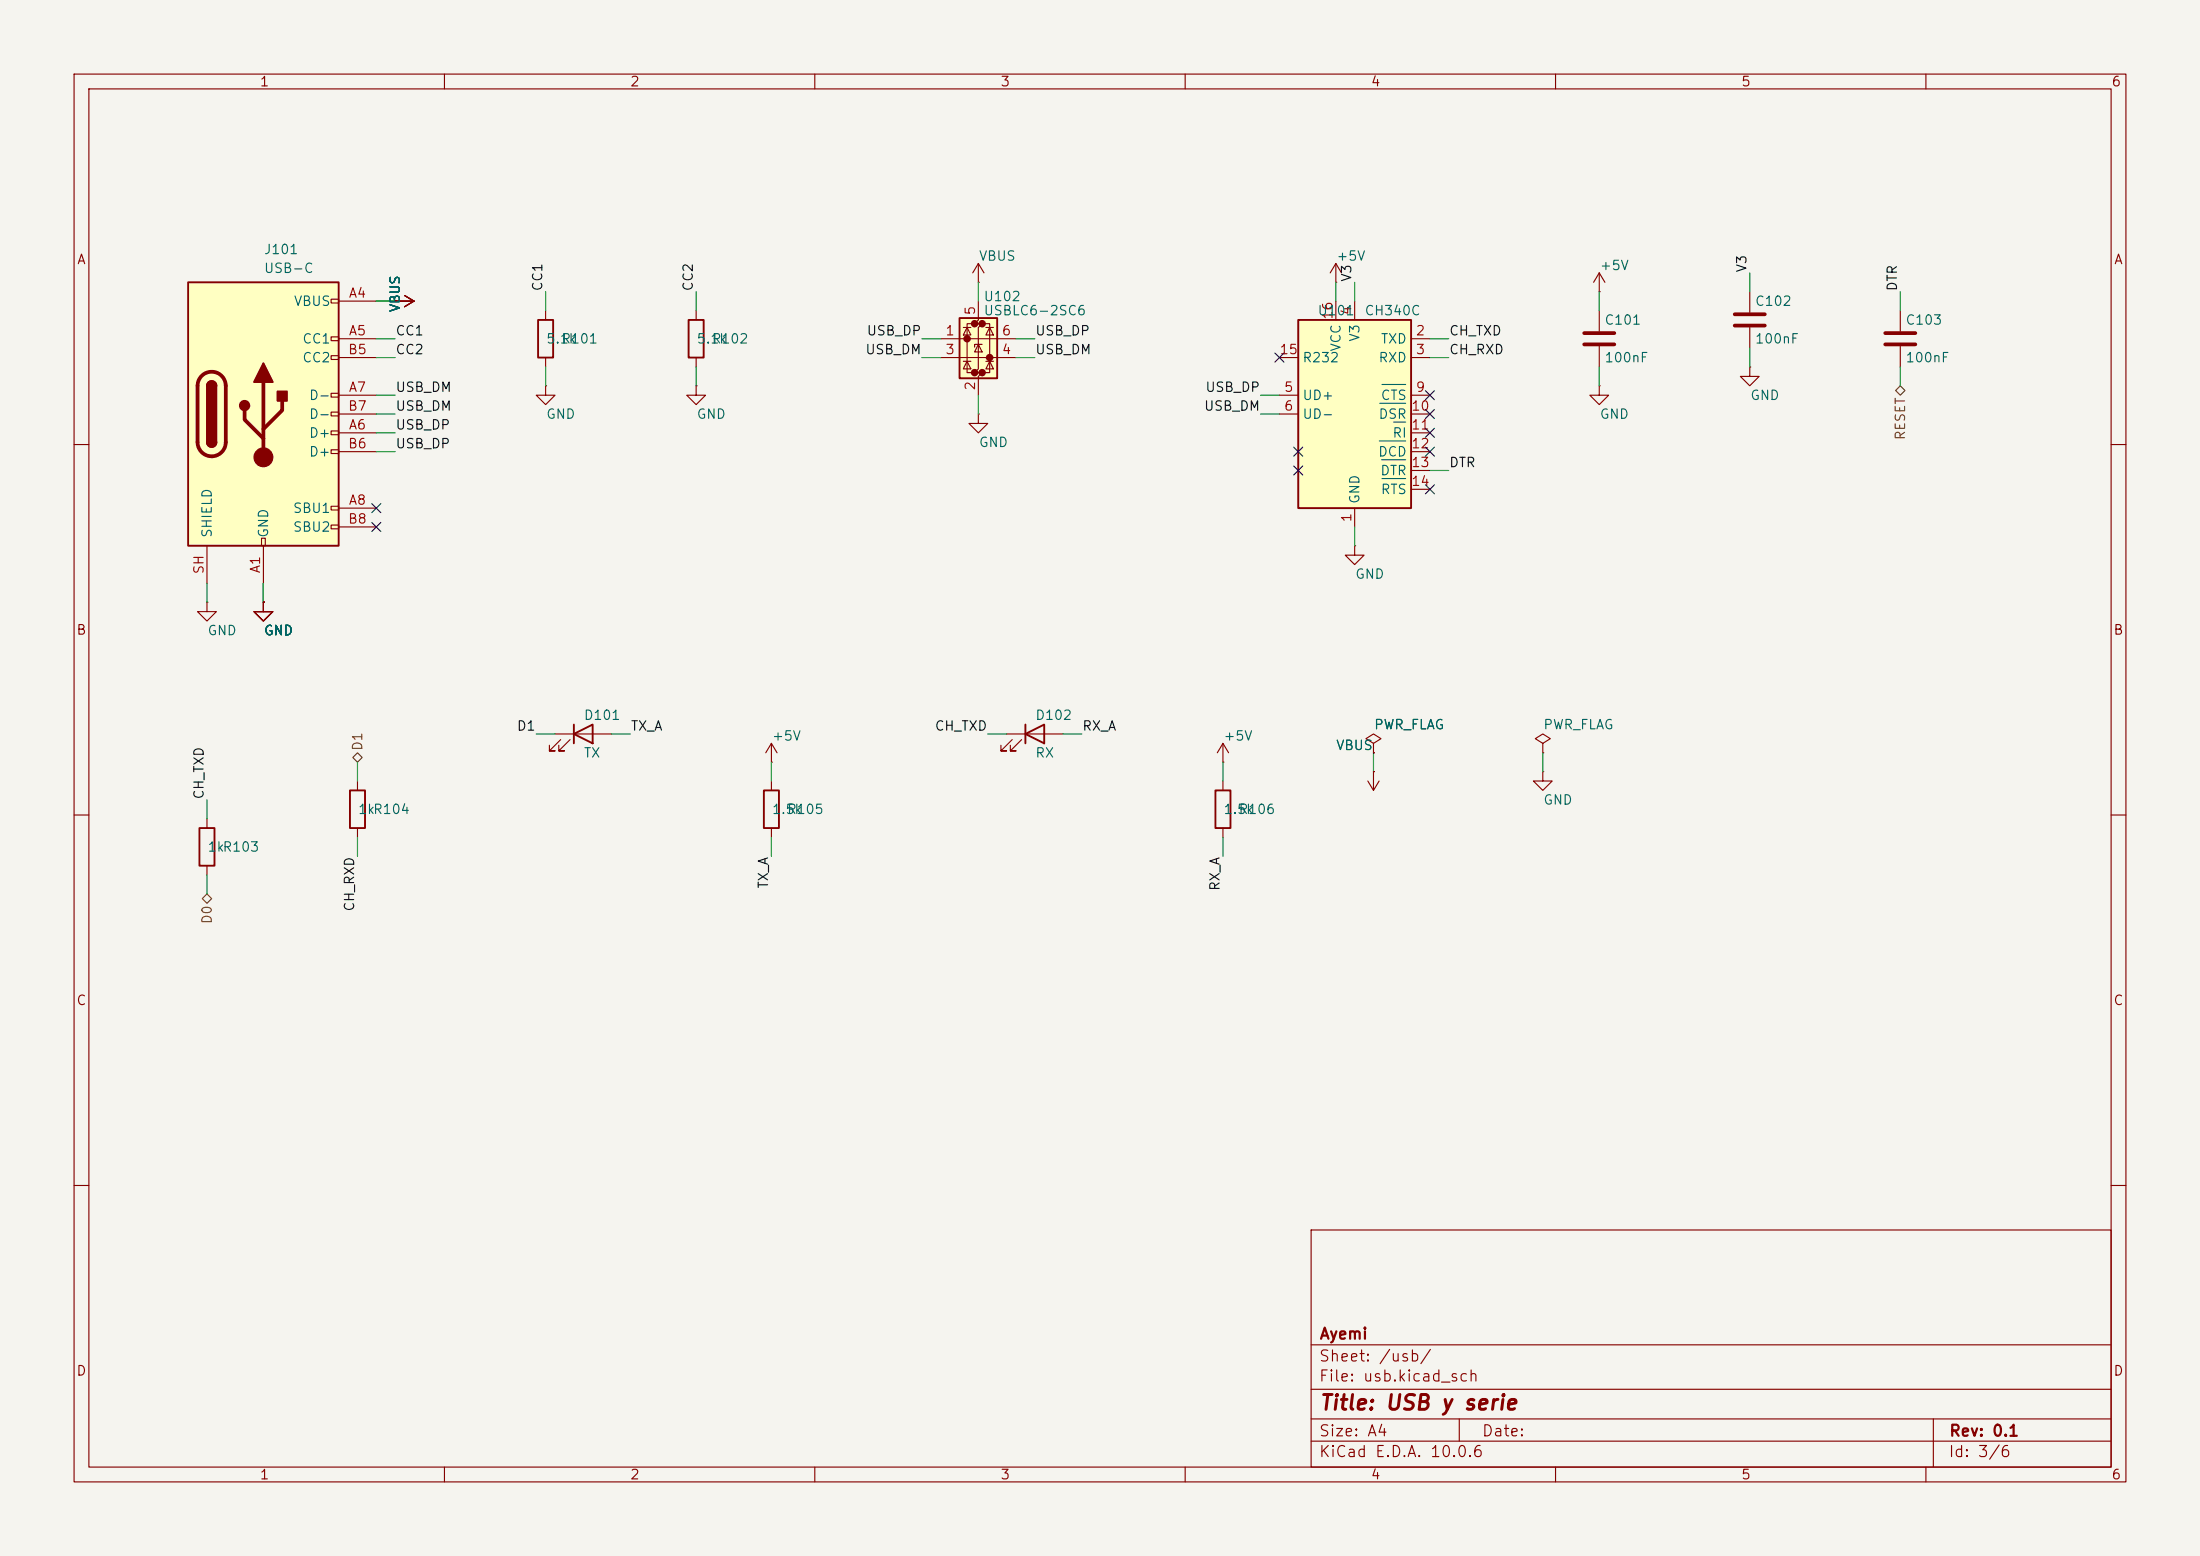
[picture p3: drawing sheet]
<svg xmlns="http://www.w3.org/2000/svg" width="297mm" height="210mm" viewBox="0 0 297 210" stroke-linecap="round" stroke-linejoin="round" font-family="sans-serif">
<path d="M0 0h297v210h-297z" fill="#f5f4ef" stroke="#f5f4ef" stroke-width=".14"/>
<g fill="none" stroke="#840000" stroke-width=".15">
<path d="M10 10h277v190h-277zM12 12h273v186h-273zM60 10v2M110 10v2M160 10v2M210 10v2M260 10v2M132.1 38.1h.1M132.1 35.6l-.8 1.2M132.1 35.6l.7 1.2M132.1 35.6v2.5M180.3 38.1h.1"/>
<path d="M180.3 35.6l-.7 1.2M180.3 35.6l.8 1.2M180.3 35.6v2.5M236.2 39.4v2.8M94 52.1v1.2h1.2l-1.2 1.3-1.3-1.3h1.3M94 52.1h.1M236.2 44.2v2.8M10 60h2M285 60h2M35.6 81.3v1.3h1.2l-1.2 1.2-1.3-1.2h1.3M35.6 81.3h.1M10 110h2"/>
<path d="M285 110h2M10 160h2M177 166h108v32h-108zM285 160h2M60 198v2M110 198v2M160 198v2M177 194.5h108M177 191.5h108M177 187.5h108M177 181.5h108M197 191.5v3"/>
<path d="M210 198v2M260 198v2M261 191.5v6.5"/>
</g>
<path d="M234.2 42.4h4.1M234.2 43.9h4.1" fill="none" stroke="#840000" stroke-width=".51"/>
<path d="M129.5 42.9h5.1v8.2h-5.1z" fill="#ffffc2"/>
<g fill="#840000" stroke="#840000" stroke-width=".51">
<circle cx="130.6" cy="45.7" r=".25"/>
<circle cx="131.6" cy="43.7" r=".25"/>
<circle cx="131.6" cy="50.3" r=".25"/>
<circle cx="132.6" cy="43.7" r=".25"/>
<circle cx="132.6" cy="50.3" r=".25"/>
<circle cx="133.6" cy="48.3" r=".25"/>
</g>
<g fill="none" stroke="#840000" stroke-width=".15">
<path d="M127 45.7h10.2M127 48.3h10.2M130 48.8h1.1M130 44.2h1.1M130.6 44.2l.5 1h-1.1zM130.6 48.8l.5 1h-1.1zM131.6 43.7h-1v6.6h1M132.1 40.6v2.6l-.5 .5h1l-.5 .5v5.6l-.5 .5h1l-.5 .5v2.5M132.1 46.5l.5 1h-1zM132.6 46.5h-1v.4M132.6 43.7h1v6.6h-1M133.1 48.8h1"/>
<path d="M133.1 44.2h1M133.6 44.2l.5 1h-1zM133.6 48.8l.5 1h-1zM215.9 52.1v1.2h1.3l-1.3 1.3-1.3-1.3h1.3M215.9 52.1h.1M236.2 49.5v1.3h1.3l-1.3 1.3-1.3-1.3h1.3M236.2 49.5h.1M256.5 41.9v2.8M256.5 46.7v2.8M104.1 102.9h.1M104.1 100.3l-.7 1.3M104.1 100.3l.8 1.3"/>
<path d="M104.1 100.3v2.6M104.1 105.4v1.3M104.1 111.8v1.2"/>
</g>
<path d="M129.5 42.9h5.1v8.2h-5.1zM103.1 106.7h2.1v5.1h-2.1z" fill="none" stroke="#840000" stroke-width=".25"/>
<path d="M254.5 45h4.1M254.5 46.5h4.1" fill="none" stroke="#840000" stroke-width=".51"/>
<path d="M25.4 38.1h20.3v35.6h-20.3z" fill="#ffffc2"/>
<g fill="none" stroke="#840000" stroke-width=".15">
<path d="M54.6 39.9l1.3 .7M215.9 39.4h.1M215.9 36.8v2.6M215.9 36.8l-.8 1.3M215.9 36.8l.8 1.3M44.7 40.4h1v.5h-1zM44.7 45.5h1v.5h-1zM44.7 48h1v.5h-1zM44.7 53.1h1v.5h-1zM44.7 55.6h1v.5h-1zM44.7 58.2h1v.5h-1zM45.7 40.6h5.1"/>
<path d="M45.7 45.7h5.1M45.7 58.4h5.1M45.7 53.3h5.1M45.7 48.3h5.1M45.7 55.9h5.1M53.3 40.6h.1M53.3 40.6h2.6M55.9 40.6l-1.3 .8M73.7 41.9v1.3M73.7 48.3v1.2M132.1 55.9v1.3h1.2l-1.2 1.2-1.3-1.2h1.3M132.1 55.9h.1"/>
<path d="M215.9 41.9v2.8M215.9 46.7v2.8M27.9 73.7v5M35.3 72.6h.5v1.1h-.5zM35.6 73.7v5M44.7 60.7h1v.5h-1zM44.7 68.3h1v.5h-1zM44.7 70.9h1v.5h-1zM45.7 68.6h5.1M45.7 61h5.1M45.7 71.1h5.1M27.9 81.3v1.3h1.3l-1.3 1.2-1.2-1.2h1.2"/>
<path d="M27.9 81.3h.1M35.6 81.3v1.3h1.2l-1.2 1.2-1.3-1.2h1.3M35.6 81.3h.1M74.9 99.1h7.6M75.7 99.8l-1.5 1.5h.7h-.7v-.7M77 99.8l-1.6 1.5h.8h-.8v-.7M135.9 99.1h7.6M136.7 99.8l-1.6 1.5h.8h-.8v-.7M137.9 99.8l-1.5 1.5h.8h-.8v-.7M27.9 110.5v1.3M27.9 116.8v1.3M48.3 105.4v1.3"/>
<path d="M48.3 111.8v1.2M165.1 102.9h.1M165.1 100.3l-.8 1.3M165.1 100.3l.8 1.3M165.1 100.3v2.6M165.1 105.4v1.3M165.1 111.8v1.2M184.7 105.4l.7 1.3M185.4 104.1h.1M185.4 100.3l1-.6-1-.6-1 .6 1 .6v1.3M185.4 101.6h.1M185.4 104.1v2.6"/>
<path d="M186.2 105.4l-.8 1.3M208.3 104.1v1.3h1.2l-1.2 1.3-1.3-1.3h1.3M208.3 104.1h.1M208.3 100.3l1-.6-1-.6-1 .6 1 .6v1.3M208.3 101.6h.1"/>
</g>
<path d="M25.4 38.1h20.3v35.6h-20.3zM27.9 52.1a.64 .64 0 0 1 .7-.7 .64 .64 0 0 1 .6 .7M27.9 59.7a.64 .64 0 0 0 .7 .6 .64 .64 0 0 0 .6-.6M72.6 43.2h2.1v5.1h-2.1zM77.5 99.1l2.5-1.3v2.5zM77.5 97.8v2.5M138.4 99.1l2.6-1.3v2.5zM138.4 97.8v2.5M26.9 111.8h2.1v5h-2.1zM47.2 106.7h2.1v5.1h-2.1zM164.1 106.7h2v5.1h-2z" fill="none" stroke="#840000" stroke-width=".25"/>
<path d="M27.2 50.7a1.9 1.9 0 0 1 2.1-.4 1.9 1.9 0 0 1 1.2 1.8v7.6a1.91 1.91 0 0 1-1.9 1.9 1.91 1.91 0 0 1-1.9-1.9v-7.6a1.9 1.9 0 0 1 .5-1.4zM33 55.4v1.2l2.6 2.6M35.6 51.6v10.1M38.1 54.1v1.3l-2.5 2.5M213.9 45h4M213.9 46.5h4" fill="none" stroke="#840000" stroke-width=".51"/>
<g fill="#840000" stroke="#840000" stroke-width=".25">
<path d="M27.9 52.1h1.3v7.6h-1.3z"/>
<path d="M28.1 51.6a.64 .64 0 0 1 .7-.1 .64 .64 0 0 1 .4 .6h-1.3z"/>
<path d="M27.9 59.7h1.3a.64 .64 0 0 1-.6 .6 .64 .64 0 0 1-.7-.6z"/>
<path d="M35.6 49l1.2 2.6h-2.5z"/>
<path d="M37.5 52.8h1.2v1.3h-1.2z"/>
<circle cx="33" cy="54.7" r=".63"/>
</g>
<circle cx="35.6" cy="61.7" r="1.27" fill="#840000" stroke="#840000" stroke-width=".15"/>
<path d="M175.3 43.2h15.2v25.4h-15.2z" fill="#ffffc2"/>
<path d="M93 43.2h2v5.1h-2zM175.3 43.2h15.2v25.4h-15.2z" fill="none" stroke="#840000" stroke-width=".25"/>
<g fill="none" stroke="#840000" stroke-width=".15">
<path d="M53.3 40.6h.1M73.7 52.1v1.2h1.2l-1.2 1.3-1.3-1.3h1.3M73.7 52.1h.1M94 41.9v1.3M94 48.3v1.2M172.7 48.3h2.6M172.7 53.3h2.6M172.7 55.9h2.6M180.3 40.6v2.6M182.9 40.6v2.6M190.5 45.7h2.5M190.5 48.3h2.5"/>
<path d="M190.5 53.3h2.5M190.5 55.9h2.5M190.5 58.4h2.5M182.9 73.7v1.2h1.2l-1.2 1.3-1.3-1.3h1.3M182.9 73.7h.1M182.9 68.6v2.5M190.5 61h2.5M190.5 63.5h2.5M190.5 66h2.5M35.6 81.3h.1M185.4 101.6h.1M185.4 104.1h.1"/>
</g>
<path d="M186.2 59.5h3.6M186.3 54.4h3.5M186.6 51.9h3.2M188.1 57h1.7M186.5 62.1h3.3M186.6 64.6h3.2" fill="none" stroke="#006464" stroke-width=".15"/>
<path d="M255.9 52.7l.6-.6 .7 .6-.7 .6zM47.6 102.2l.7-.6 .6 .6-.6 .7zM27.3 121.3l.6-.6 .7 .6-.7 .6z" fill="none" stroke="#725600" stroke-width=".15"/>
<g fill="none" stroke="#009600" stroke-width=".15">
<path d="M73.7 39.4v2.5M94 39.4v2.5M132.1 38.1v2.5M180.3 38.1v2.5M182.9 38.1v2.5M215.9 39.4v2.5M236.2 36.8v2.6M256.5 39.4v2.5M50.8 40.6h2.5M50.8 55.9h2.5M50.8 45.7h2.5M50.8 53.3h2.5"/>
<path d="M50.8 48.3h2.5M50.8 58.4h2.5M73.7 49.5v2.6M94 49.5v2.6M124.5 45.7h2.5M124.5 48.3h2.5M132.1 53.3v2.6M137.2 45.7h2.5M137.2 48.3h2.5M170.2 55.9h2.5M170.2 53.3h2.5M193 45.7h2.6"/>
<path d="M193 48.3h2.6M215.9 49.5v2.6M236.2 47v2.5M256.5 49.5v2.6M27.9 78.7v2.6M35.6 78.7v2.6M50.8 61h2.5M182.9 71.1v2.6M193 63.5h2.6M72.4 99.1h2.5M82.5 99.1h2.6M133.3 99.1h2.6"/>
<path d="M143.5 99.1h2.5M27.9 108v2.5M27.9 118.1v2.6M48.3 102.9v2.5M48.3 113v2.6M104.1 102.9v2.5M104.1 113v2.6M165.1 102.9v2.5M165.1 113v2.6M185.4 101.6v2.5M208.3 101.6v2.5"/>
</g>
<g fill="none" stroke="#000084" stroke-width=".15">
<path d="M172.1 47.7l1.2 1.2M173.3 47.7l-1.2 1.2M192.4 57.8l1.2 1.2M192.4 55.3l1.2 1.2M192.4 52.7l1.2 1.2M193.6 57.8l-1.2 1.2M193.6 55.3l-1.2 1.2M193.6 52.7l-1.2 1.2M50.2 70.5l1.2 1.2M50.2 68l1.2 1.2M51.4 70.5l-1.2 1.2M51.4 68l-1.2 1.2"/>
<path d="M174.7 62.9l1.2 1.2M174.7 60.4l1.2 1.2M175.9 62.9l-1.2 1.2M175.9 60.4l-1.2 1.2M192.4 60.4l1.2 1.2M192.4 65.4l1.2 1.2M193.6 60.4l-1.2 1.2M193.6 65.4l-1.2 1.2"/>
</g>
<text font-size="2" fill="#840000" x="178" y="190.8">Title: USB y serie</text>
<g font-size="1.5" fill="#840000">
<text x="178" y="184.1">Sheet: /usb/</text>
<text x="178" y="181.1">Ayemi</text>
<text x="178" y="186.8">File: usb.kicad_sch</text>
<text x="178" y="197">KiCad E.D.A. 10.0.6</text>
<text x="178" y="194.2">Size: A4</text>
<text x="200" y="194.2">Date:</text>
<text x="263" y="197">Id: 3/6</text>
<text x="263" y="194.2">Rev: 0.1</text>
</g>
<g font-size="1.3" fill="#840000">
<text x="35" y="12">1</text>
<text x="85" y="12">2</text>
<text x="135" y="12">3</text>
<text x="185" y="12">4</text>
<text x="235" y="12">5</text>
<text x="285" y="12">6</text>
<text x="10.3" y="36">A</text>
<text x="285.3" y="36">A</text>
<text x="10.2" y="86">B</text>
<text x="285.2" y="86">B</text>
<text x="10.2" y="136">C</text>
<text x="285.2" y="136">C</text>
<text x="10.2" y="186">D</text>
<text x="285.2" y="186">D</text>
<text x="35" y="200">1</text>
<text x="85" y="200">2</text>
<text x="135" y="200">3</text>
<text x="185" y="200">4</text>
<text x="235" y="200">5</text>
<text x="285" y="200">6</text>
</g>
<g font-size="1.3" fill="#006464">
<text x="35.5" y="34.6">J101</text>
<text x="132.1" y="35.5">VBUS</text>
<text x="180.3" y="35.5">+5V</text>
<text x="35.5" y="37.2">USB-C</text>
<text x="39.6" y="41.6">VBUS</text>
<text x="132.7" y="41">U102</text>
<text x="215.9" y="36.8">+5V</text>
<text x="236.8" y="41.6">C102</text>
<text x="40.7" y="46.7">CC1</text>
<text x="54.3" y="42.2" transform="rotate(-90 54.3 42.2)">VBUS</text>
<text x="73.6" y="46.7">5.1k</text>
<text x="75.7" y="46.7">R101</text>
<text x="94" y="46.7">5.1k</text>
<text x="96" y="46.7">R102</text>
<text x="132.7" y="42.9">USBLC6-2SC6</text>
<text x="177.8" y="42.9">U101</text>
<text x="181.3" y="47.5" transform="rotate(-90 181.3 47.5)">VCC</text>
<text x="183.8" y="46.2" transform="rotate(-90 183.8 46.2)">V3</text>
<text x="184.1" y="42.9">CH340C</text>
<text x="186.3" y="46.7">TXD</text>
<text x="216.5" y="44.1">C101</text>
<text x="236.8" y="46.7">100nF</text>
<text x="257.2" y="44.1">C103</text>
<text x="40.7" y="49.2">CC2</text>
<text x="175.7" y="49.2">R232</text>
<text x="186" y="49.2">RXD</text>
<text x="216.5" y="49.2">100nF</text>
<text x="257.2" y="49.2">100nF</text>
<text x="41.6" y="59.4">D+</text>
<text x="41.6" y="54.3">D-</text>
<text x="41.6" y="56.8">D-</text>
<text x="73.6" y="56.8">GND</text>
<text x="94" y="56.8">GND</text>
<text x="175.7" y="54.3">UD+</text>
<text x="175.7" y="56.8">UD-</text>
<text x="186" y="56.8">DSR</text>
<text x="186.3" y="54.3">CTS</text>
<text x="187.9" y="59.4">RI</text>
<text x="215.9" y="56.8">GND</text>
<text x="236.2" y="54.3">GND</text>
<text x="41.6" y="61.9">D+</text>
<text x="132.1" y="60.7">GND</text>
<text x="186" y="61.9">DCD</text>
<text x="186.3" y="64.5">DTR</text>
<text x="39.5" y="69.5">SBU1</text>
<text x="183.8" y="68.1" transform="rotate(-90 183.8 68.1)">GND</text>
<text x="186.3" y="67">RTS</text>
<text x="28.9" y="72.7" transform="rotate(-90 28.9 72.7)">SHIELD</text>
<text x="36.5" y="72.7" transform="rotate(-90 36.5 72.7)">GND</text>
<text x="39.5" y="72.1">SBU2</text>
<text x="182.9" y="78.4">GND</text>
<text x="27.9" y="86.1">GND</text>
<text x="35.5" y="86.1">GND</text>
<text x="78.7" y="97.5">D101</text>
<text x="104.1" y="100.3">+5V</text>
<text x="139.7" y="97.5">D102</text>
<text x="165.1" y="100.3">+5V</text>
<text x="180.3" y="101.5">VBUS</text>
<text x="185.4" y="98.8">PWR_FLAG</text>
<text x="208.3" y="98.8">PWR_FLAG</text>
<text x="78.7" y="102.6">TX</text>
<text x="139.7" y="102.6">RX</text>
<text x="48.2" y="110.2">1kR104</text>
<text x="104.1" y="110.2">1.5k</text>
<text x="106.2" y="110.2">R105</text>
<text x="165.1" y="110.2">1.5k</text>
<text x="167.1" y="110.2">R106</text>
<text x="208.3" y="108.9">GND</text>
<text x="27.9" y="115.3">1kR103</text>
</g>
<g font-size="1.3" fill="#a90000">
<text x="47" y="40.5">A4</text>
<text x="47" y="45.6">A5</text>
<text x="127.5" y="45.6">1</text>
<text x="131.9" y="42.6" transform="rotate(-90 131.9 42.6)">5</text>
<text x="135.2" y="45.6">6</text>
<text x="180.2" y="43.2" transform="rotate(-90 180.2 43.2)">16</text>
<text x="182.7" y="42.6" transform="rotate(-90 182.7 42.6)">4</text>
<text x="191" y="45.6">2</text>
<text x="46.9" y="48.1">B5</text>
<text x="47" y="53.2">A7</text>
<text x="127.5" y="48.1">3</text>
<text x="131.9" y="52.8" transform="rotate(-90 131.9 52.8)">2</text>
<text x="135.2" y="48.1">4</text>
<text x="172.7" y="48.1">15</text>
<text x="173.3" y="53.2">5</text>
<text x="191" y="48.1">3</text>
<text x="191" y="53.2">9</text>
<text x="46.9" y="55.7">B7</text>
<text x="47" y="58.3">A6</text>
<text x="173.3" y="55.7">6</text>
<text x="190.4" y="55.7">10</text>
<text x="190.4" y="58.3">11</text>
<text x="46.9" y="60.8">B6</text>
<text x="190.4" y="60.8">12</text>
<text x="190.4" y="63.4">13</text>
<text x="190.4" y="65.9">14</text>
<text x="46.9" y="71">B8</text>
<text x="47" y="68.4">A8</text>
<text x="182.7" y="70.6" transform="rotate(-90 182.7 70.6)">1</text>
<text x="27.8" y="77.6" transform="rotate(-90 27.8 77.6)">SH</text>
<text x="35.4" y="77.5" transform="rotate(-90 35.4 77.5)">A1</text>
</g>
<g font-size="1.3" fill="#0f0f0f">
<text x="73.5" y="39.4" transform="rotate(-90 73.5 39.4)">CC1</text>
<text x="93.9" y="39.4" transform="rotate(-90 93.9 39.4)">CC2</text>
<text x="182.8" y="38.1" transform="rotate(-90 182.8 38.1)">V3</text>
<text x="236.1" y="36.9" transform="rotate(-90 236.1 36.9)">V3</text>
<text x="256.4" y="39.4" transform="rotate(-90 256.4 39.4)">DTR</text>
<text x="53.3" y="45.6">CC1</text>
<text x="116.9" y="45.6">USB_DP</text>
<text x="139.7" y="45.6">USB_DP</text>
<text x="195.6" y="45.6">CH_TXD</text>
<text x="53.3" y="53.2">USB_DM</text>
<text x="53.3" y="48.1">CC2</text>
<text x="116.7" y="48.1">USB_DM</text>
<text x="139.7" y="48.1">USB_DM</text>
<text x="162.6" y="53.2">USB_DP</text>
<text x="195.6" y="48.1">CH_RXD</text>
<text x="53.3" y="58.3">USB_DP</text>
<text x="53.3" y="55.8">USB_DM</text>
<text x="162.5" y="55.8">USB_DM</text>
<text x="53.3" y="60.8">USB_DP</text>
<text x="195.6" y="63.4">DTR</text>
<text x="69.7" y="98.9">D1</text>
<text x="85.1" y="98.9">TX_A</text>
<text x="126.1" y="98.9">CH_TXD</text>
<text x="146" y="98.9">RX_A</text>
<text x="27.8" y="108" transform="rotate(-90 27.8 108)">CH_TXD</text>
<text x="48.1" y="123.1" transform="rotate(-90 48.1 123.1)">CH_RXD</text>
<text x="104" y="120" transform="rotate(-90 104 120)">TX_A</text>
<text x="165" y="120.3" transform="rotate(-90 165 120.3)">RX_A</text>
</g>
<g font-size="1.3" fill="#725600">
<text x="257.5" y="59.5" transform="rotate(-90 257.5 59.5)">RESET</text>
<text x="49.2" y="101.4" transform="rotate(-90 49.2 101.4)">D1</text>
<text x="28.9" y="124.8" transform="rotate(-90 28.9 124.8)">D0</text>
</g>
</svg>
